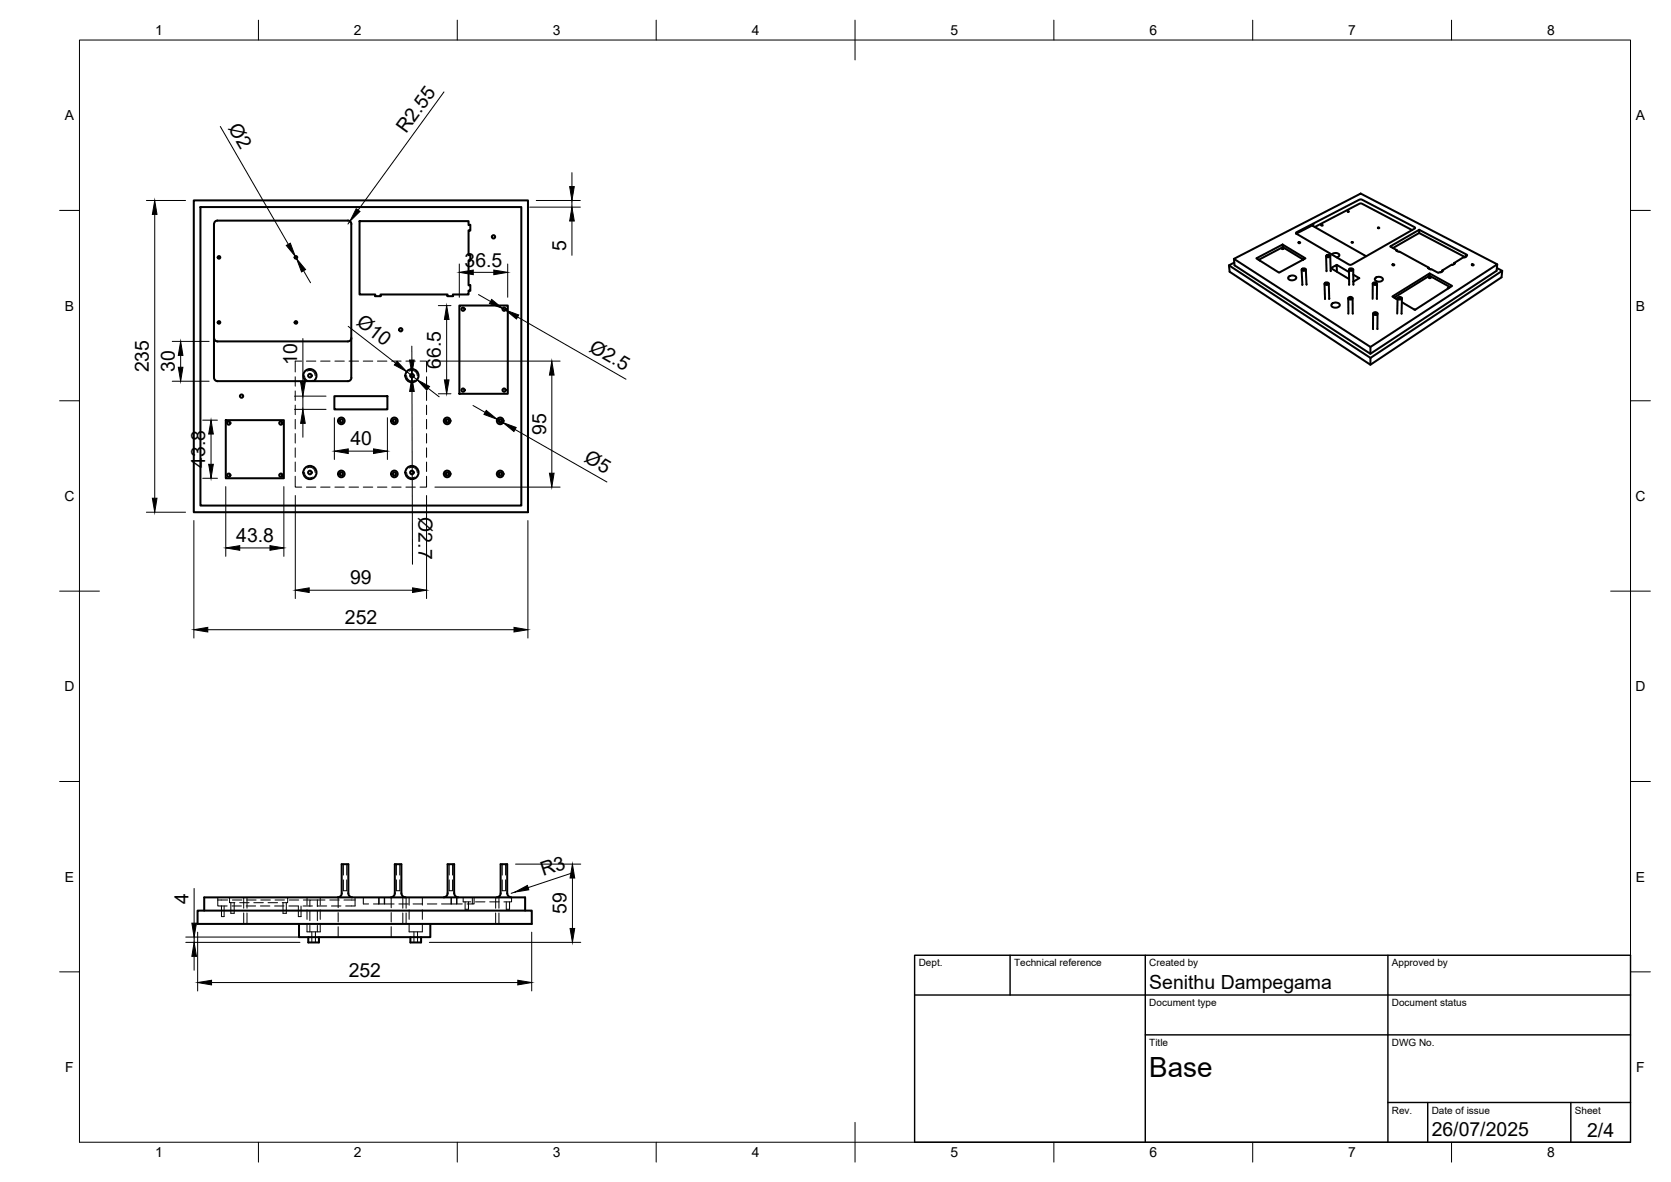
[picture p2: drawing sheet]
<svg xmlns="http://www.w3.org/2000/svg" width="420mm" height="297mm" viewBox="0 0 420 297" stroke-linecap="round" stroke-linejoin="round" font-family="sans-serif">
<!-- layer: Visible -->
<g fill="none" stroke="#000" stroke-width=".51">
<path d="M48.7 50.4h84.1v78.3h-84.1zM50.4 52h80.7v75h-80.7zM54.1 55.7l.6-.3h32.8a.82 .82 0 0 1 .8 .9v38.6a.86 .86 0 0 1-.8 .9h-32.8a.9 .9 0 0 1-.9-.9v-38.6zM90.4 55.6h27.4v1l.5-.1v1.5l-.5-.1v6.2l.5-.1v1.5h-.5v6.2l.5-.1v1.5l-.5-.1v1h-3.9v.4h-1.4v-.4h-16.8l.1 .4h-1.5l.1-.4h-4zM325.9 58.4l16.2-8.3 .4 .1 13.3 7-.1 .3-16.1 9.1-.4-.1-13.2-7.8zM326 58.7l4.3-2.2-.2 .2 .1 .2 13.3 7.5M330.6 57.1l11.6-6 12.8 6.7M346.5 57.2l.3 .1h-.3zM356.8 58.6l-6.5 3.7M356.8 57.7v.9l11.6 6M115.5 76.8h12.2v22.2h-12.2zM309 66.7l.2 1.6 35.4 23.4 32.9-22 .2-1.6"/>
<path d="M310.3 65.1l31.8-16.5 34.4 17.8-31.9 20.8zM310.3 65.1l.1 1.6 34.2 22.2 31.7-20.8 .2-1.7M310.3 66l-1.3 .7 35.6 23.2M316.7 65.5h.1M322.5 61.5l-6.6 3.4 5.7 3.6 6.7-3.6-5.8-3.4v.6l5.2 3.1M322.5 62.1l-6 3.2M324.1 69.5a1.17 1.17 0 0 1 1.8 .3 1.16 1.16 0 0 1-2 0zM327.3 67.8l.1 3.8M327.4 67.6a.49 .49 0 0 1 .5-.2 .49 .49 0 0 1 .4 .5 .49 .49 0 0 1-.6 .2 .49 .49 0 0 1-.3-.5zM327.6 67.6h.4a.23 .23 0 0 1-.2 .3 .23 .23 0 0 1-.2-.2zM328.3 67.7l.2 3.9M333 71.3l.1 3.8"/>
<path d="M333.1 71.1a.51 .51 0 0 1 .6-.2 .51 .51 0 0 1 .4 .5 .51 .51 0 0 1-.6 .2 .51 .51 0 0 1-.4-.5zM333.4 64.4l.1 3.8M333.5 64.2a.5 .5 0 0 1 .5-.2 .5 .5 0 0 1 .4 .5 .49 .49 0 0 1-.5 .2 .49 .49 0 0 1-.4-.5zM334.1 71.3l.1 3.8M334.5 64.3l.1 3.8M334.9 64a1.14 1.14 0 0 1 1.9 .2l-.7 .5M334.9 76.4a1.28 1.28 0 0 1 2 .3 1.2 1.2 0 0 1-1.1 .6 1.2 1.2 0 0 1-1-.6zM336.1 66.6l3.1 1.8M336.1 68.3v-1.7l-1.5 .8 4.6 2.7M339 75v3.8M339.1 74.8a.53 .53 0 0 1 .6-.2 .53 .53 0 0 1 .3 .5 .53 .53 0 0 1-.6 .2 .53 .53 0 0 1-.3-.5zM339.2 67.8v3.8"/>
<path d="M339.3 67.6a.51 .51 0 0 1 .5-.2 .51 .51 0 0 1 .4 .5 .52 .52 0 0 1-.6 .2 .52 .52 0 0 1-.3-.5zM339.5 67.6h.4a.23 .23 0 0 1-.2 .3 .23 .23 0 0 1-.2-.2zM340.1 75v3.8M340.3 67.7v3.9M340.3 69l1.5 .9-1.5 .8M345.2 71.3l-.1 3.8M345.2 71.1a.52 .52 0 0 1 .6-.2 .52 .52 0 0 1 .4 .5 .53 .53 0 0 1-.6 .2 .53 .53 0 0 1-.4-.5zM345.2 78.8v3.9M345.3 78.6a.55 .55 0 0 1 .6-.2 .55 .55 0 0 1 .4 .6 .55 .55 0 0 1-.6 .2 .55 .55 0 0 1-.4-.6zM345.8 69.9a1.14 1.14 0 0 1 1.9 .4 1.11 1.11 0 0 1-1.1 .5 1.11 1.11 0 0 1-.9-.8zM346.2 71.3v3.8M346.4 78.8v3.9"/>
<path d="M349.5 61.9l7.3-4.2 12.1 6.4-.3 .2 .2 .1-.6 .3-.2-.1-2.4 1.5 .2 .1-.5 .4-.2-.1-2.5 1.5 .2 .1-.6 .4-.1-.1-.4 .2-1.8-1-.2 .1-.7-.3 .3-.1-7.5-4.1-.1 .1-.7-.3 .2-.1zM350.8 74.9l.4 .2M351.2 62.9v.2M351.4 74.9l-.1 3.9M351.4 75.3l-1.3-.8 9.4-5.8 5.6 3.1-9.3 6.1-3.3-1.9M351.5 74.8a.55 .55 0 0 1 .6-.2 .55 .55 0 0 1 .4 .5 .55 .55 0 0 1-.6 .2 .55 .55 0 0 1-.4-.5zM351.8 74.8h.3l.1 .2-.4 .1zM352.5 75l-.1 3.9M355.6 77.8h.3M359.3 67.3l-.1 .2M359.4 69.3l5.2 2.9M359.5 68.7l-.1 .6-8.8 5.5"/>
<path d="M362.6 68v.3M364.4 72.3h-.3v.2M365.6 66.1v.3M368.6 64.3l-.1 .2M370.1 66.4l.4 .1a.22 .22 0 0 1-.2 .2 .22 .22 0 0 1-.2-.3zM376.4 67.4l1.3 .7-33.1 21.8M53.8 84.9a.86 .86 0 0 0 .9 .9h32.8a.86 .86 0 0 0 .8-.9M77 95.8a1.66 1.66 0 0 1-.3-2.5 1.66 1.66 0 0 1 2.5 0 1.66 1.66 0 0 1-.3 2.5M84.1 99.6h13.3v3.3h-13.3zM344.6 87.2v1.7M344.6 89.9v1.8M56.8 105.6h14.6v14.6h-14.6z"/>
<path d="M49.7 228.8h84v3.4h-84zM51.4 228.8v-3.3h80.6v3.3M75.2 232.2v3.3h33v-3.3M77.5 235.5v1.3h2.7v-1.3M84.9 225.5a.97 .97 0 0 0 1-1v-7.3h1.7v7.3a1.01 1.01 0 0 0 1 1M98.3 225.5a1.01 1.01 0 0 0 1-1v-7.3h1.6v7.3a1.04 1.04 0 0 0 1 1M103.2 235.5v1.3h2.7v-1.3M111.5 225.5a1.01 1.01 0 0 0 1-1v-7.3h1.7v7.3a1.04 1.04 0 0 0 1 1M124.9 225.5a1.01 1.01 0 0 0 1-1v-7.3h1.6v7.3a1.04 1.04 0 0 0 1.1 1"/>
<circle cx="124.1" cy="59.5" r=".41"/>
<circle cx="332.4" cy="56.6" r=".16"/>
<circle cx="339" cy="53.1" r=".15"/>
<circle cx="55.1" cy="64.7" r=".33"/>
<circle cx="74.4" cy="64.7" r=".33"/>
<circle cx="116.4" cy="77.7" r=".41"/>
<circle cx="126.8" cy="77.7" r=".41"/>
<circle cx="322.5" cy="62.5" r=".21"/>
<circle cx="326.7" cy="60.9" r=".21"/>
<circle cx="333.6" cy="71.2" r=".23"/>
<circle cx="334" cy="64.3" r=".23"/>
<circle cx="339.6" cy="74.9" r=".23"/>
<circle cx="340" cy="60.9" r=".16"/>
<circle cx="345.7" cy="71.2" r=".24"/>
<circle cx="345.8" cy="78.7" r=".24"/>
<circle cx="350.4" cy="66.5" r=".22"/>
<circle cx="359.5" cy="69.8" r=".22"/>
<circle cx="55.1" cy="81" r=".33"/>
<circle cx="60.7" cy="99.5" r=".41"/>
<circle cx="74.4" cy="81" r=".33"/>
<circle cx="77.9" cy="94.4" r=".46"/>
<circle cx="100.8" cy="82.9" r=".41"/>
<circle cx="103.6" cy="94.4" r=".46"/>
<circle cx="103.6" cy="94.4" r="1.66"/>
<circle cx="116.4" cy="98" r=".41"/>
<circle cx="126.8" cy="98" r=".41"/>
<circle cx="57.5" cy="106.3" r=".41"/>
<circle cx="57.5" cy="119.4" r=".41"/>
<circle cx="70.6" cy="119.4" r=".41"/>
<circle cx="70.6" cy="106.3" r=".41"/>
<circle cx="77.9" cy="118.7" r=".46"/>
<circle cx="77.9" cy="118.7" r="1.66"/>
<circle cx="85.8" cy="119.1" r=".41"/>
<circle cx="85.8" cy="105.8" r=".41"/>
<circle cx="85.8" cy="119.1" r=".84"/>
<circle cx="85.8" cy="105.8" r=".84"/>
<circle cx="99.2" cy="105.8" r=".41"/>
<circle cx="99.2" cy="119.1" r=".41"/>
<circle cx="99.2" cy="105.8" r=".84"/>
<circle cx="99.2" cy="119.1" r=".84"/>
<circle cx="103.6" cy="118.7" r=".46"/>
<circle cx="103.6" cy="118.7" r="1.66"/>
<circle cx="112.4" cy="119.1" r=".84"/>
<circle cx="112.4" cy="105.8" r=".84"/>
<circle cx="112.4" cy="105.8" r=".41"/>
<circle cx="112.4" cy="119.1" r=".41"/>
<circle cx="125.8" cy="119.1" r=".84"/>
<circle cx="125.8" cy="105.8" r=".84"/>
<circle cx="125.8" cy="105.8" r=".41"/>
<circle cx="125.8" cy="119.1" r=".41"/>
</g>
<!-- layer: Hidden -->
<g fill="none" stroke="#000" stroke-width=".25">
<path d="M74.2 94.7v2.4M74.2 98.2v2.4M75.9 90.7h-1.7v2.8M76.6 94.4a1.31 1.31 0 0 0 2 1.2M77 90.7h2.4M77.2 93.3a1.34 1.34 0 0 1 2 1.1M80.6 90.7h2.4M84.2 90.7h2.4M87.8 90.7h2.3M91.3 90.7h2.4M94.9 90.7h2.4M98.5 90.7h2.4"/>
<path d="M102.1 90.7h2.3M102.3 94.4a1.31 1.31 0 0 0 1.9 1.2M102.9 93.3a1.34 1.34 0 0 1 2 1.1M105.6 90.7h1.7v2.8M107.3 94.7v2.4M107.3 98.2v2.4M74.2 119.7v2.7h1.7M74.2 101.8v2.4M74.2 105.4v2.4M74.2 109v2.3M74.2 112.6v2.3M74.2 116.1v2.4"/>
<path d="M76.6 118.8a1.31 1.31 0 0 0 2 1.1M77.2 117.6a1.34 1.34 0 0 1 2 1.2M102.3 118.8a1.31 1.31 0 0 0 1.9 1.1M102.9 117.6a1.34 1.34 0 0 1 2 1.2M107.3 119.7v2.7h-1.7M107.3 101.8v2.4M107.3 105.4v2.4M107.3 109v2.3M107.3 112.6v2.3M107.3 116.1v2.4M77 122.4h2.4M80.6 122.4h2.4"/>
<path d="M84.2 122.4h2.4M87.8 122.4h2.3M91.3 122.4h2.4M94.9 122.4h2.4M98.5 122.4h2.4M102.1 122.4h2.3M86.3 217.2v2.7M87.2 217.2v2.7M99.7 217.2v2.7M100.5 217.2v2.7M112.9 217.2v2.7M113.8 217.2v2.7"/>
<path d="M126.3 217.2v2.7M127.1 217.2v2.7M54.8 226.2h2.4M54.8 226.2v1.5h2.3M54.8 225.5v.7M55.7 227.7v2.6h.6v-2.6M57.7 225.5v1.4h1.4M58 226.9v2.6h.9v-2.6M58.3 227.7h2.4M58.4 226.2h2.4M60.3 226.9h2.3M61.3 225.5v2.7"/>
<path d="M61.3 229.4v2.8M61.9 227.7h2.4M62 226.2h2.4M62.1 225.5v2.7M62.1 229.4v2.8M63.8 226.9h2.4M65.5 227.7h2.4M65.6 226.2h2.4M67.4 226.9h2.4M69 227.7h2.4M69.2 226.2h2.3M71.2 226.9v2.6h.8v-2.6"/>
<path d="M72.3 225.5v1.4h-1.3M72.6 227.7h2.4v2.6h.7v-2.6M72.7 226.2h2.4M76.2 227.7h2.4M76.3 226.2h1.6M77.2 232.2v2h3.3v-2M77.2 225.5v2M77.2 228.6v2.4M77.9 229v2.4M77.9 232.6v1.6M78.4 234.2v2.6M79.3 234.2v2.6"/>
<path d="M79.8 227.7h2.3M79.8 226.2h-1.9v1.6M79.8 226.2v1.6M79.8 229v2.4M79.8 232.6v1.6M79.8 226.2h1.9M80.5 225.5v2M80.5 228.6v2.4M82.9 226.2h2.4M83.3 227.7h2.4M85 225.5v2.6M85 229.3v2.4"/>
<path d="M85 232.9v2.6M86.3 221.1v2.7h.9v-2.7M86.5 226.2h2.8M89.3 225.5v2.2h-2.4M91.4 225.5v1.7h1.3M93.9 227.2h1.3M95.2 225.5v1.7M95.3 225.5v1.7M96.6 225.5v1.7M96.7 225.5v1.7h-1.5M96.7 227.2h2.4M98.4 225.5v2.6"/>
<path d="M98.4 229.3v2.4M98.4 232.9v2.6M99.7 221.1v2.7h.8v-2.7M100.3 227.2h2.4M101.3 225.5v2.7M101.3 229.4v2.8M102.1 225.5v2.7M102.1 229.4v2.8M102.9 232.2v2h3.3v-2M102.9 225.5v2M102.9 228.6v2.4M103.9 227.2h2.4"/>
<path d="M104.1 234.2v2.6M105 234.2v2.6M106.2 225.5v2M106.2 228.6v2.4M107.4 227.2h2.4M111 227.2h2.4M112.9 221.1v2.7h.9v-2.7M113.4 225.5v1.7M113.5 225.5v1.7M114.8 225.5v1.7M114.9 225.5v1.7h-1.5M114.9 227.2h1.3"/>
<path d="M116.5 225.5v1.1h1.9M116.9 226.6v1.9h.9v-1.9M118.8 225.5v1.7h-1.4M119.2 225.5v1.7h-.4M119.6 226.6h2.3M123.1 226.6h2.4M124.6 225.5v2.7M124.6 229.4v2.8M125.5 225.5v2.7M125.5 229.4v2.8M126.3 221.1v2.7h.8v-2.7M127.3 226.6v1.9h.8v-1.9"/>
<path d="M128.6 225.5v1.1h-1.9"/>
</g>
<!-- layer: BORDER -->
<g fill="none" stroke="#000" stroke-width=".25">
<path d="M20 10.1h390v276.9h-390zM65 5.1v5M115 5.1v5M165 5.1v5M215 5.1v10M265 5.1v5M315 5.1v5M365 5.1v5M15 52.9h5M410 52.9h5M15 100.7h5M410 100.7h5"/>
<path d="M15 148.6h10M405 148.6h10M15 196.4h5M410 196.4h5M15 244.2h5M410 244.2h5M65 287v5M115 287v5M165 287v5M215 282.1v9.9M265 287v5M315 287v5"/>
<path d="M365 287v5"/>
</g>
<!-- layer: TITLEBLOCK -->
<path d="M230 240.1h180v46.9h-180zM230 250h180M254 240.1v9.9M288 240.1v46.9M349 240.1v46.9M288 260.1h122M349 277.1h61M359 277.1v9.9M395 277.1v9.9" fill="none" stroke="#000" stroke-width=".36"/>
<!-- layer: FD_Dimensions -->
<g fill="none" stroke="#000" stroke-width=".25">
<path d="M55.4 31.8l17.1 29.6M111.6 23.1l-21.6 29.7M36.8 50.4h9.9M38.9 53.9v71.3M88 55.6l-.5 .7M133.2 52.1h12.7M134.8 50.4h11.1M143.8 43.4v3.5M143.8 50.4v1.7M143.8 55.5v8.7M74.3 64.4l.3 .6M76.3 68l1.8 3.1"/>
<path d="M110.2 76.8h3.2M115.5 66.3v8.4M119 68.4h5.2M120.3 74l3 1.8M126.4 77.5l.7 .4M127.7 66.3v8.4M130.1 79.7l27.3 15.6M43.3 95.8h9.3M43.3 85.8h9.3M45.4 89.3v3M74.1 99.6h7.9M76.2 85.1v10.9"/>
<path d="M76.2 99.6v3.3M87.5 82l12 9.3M102.3 93.4l2.6 2M103.5 87l.1 3.5M103.6 94v.9M103.6 98.4l.1 43.4M107.7 97.6l2.7 2.1M109.3 90.7h31.5M110.2 99h3.2M112.3 80.3v15.2M138.7 94.3v24.6M51 105.6h3.7"/>
<path d="M53.1 109.1v7.6M74.1 102.9h7.9M76.2 106.4v3.5M84.1 105v10.5M87.6 113.4h6.3M97.4 105v10.5M118.9 101.9l3.1 1.7M125 105.4l1.5 .8M129.5 107.9l23.1 13.2M36.8 128.7h9.9M48.7 130.8v29.5M51 120.2h3.7"/>
<path d="M56.8 122.3v17.5M60.3 137.7h7.6M71.4 122.3v17.5M74.3 124.5v25.9M107.3 124.5v25.9M109.3 122.4h31.5M132.7 130.8v29.5M52.2 158.2h77M77.7 148.3h26M129.6 217.2h16.4M144.1 219.3l-11.3 3.8M46.7 236.8h28.7"/>
<path d="M46.7 235.5h28.7M48.8 223.3v8.7M48.8 235.5v1.3M49.7 234.3v14.7M107.9 236.8h38.1M129.5 224.2l-1 .3M133.7 234.3v14.7M143.9 220.6v12.7M48.8 240.3v3.5M53.2 246.9h77"/>
</g>
<g fill="#000" stroke="#000" stroke-width=".25">
<path d="M38.9 50.4l.6 3.5h-1.2zM89.6 52.5l.9 .6-2.5 2.5zM143.2 46.9h1.2l-.6 3.5zM143.8 52.1l.6 3.4h-1.2zM72 61.7l1-.6 1.3 3.3zM74.6 65l2.2 2.7-1 .6zM115.5 68.4l3.5-.5v1.1zM123.6 75.3l2.8 2.2-3.3-1.2zM124.2 67.9l3.5 .5-3.5 .6zM127.1 77.9l3.3 1.2-.5 1.1zM44.8 92.3h1.2l-.6 3.5zM45.4 85.8l.6 3.5h-1.2z"/>
<path d="M75.6 96h1.2l-.6 3.6zM99.8 90.8l2.5 2.6-3.2-1.7zM103 90.5h1.1l-.5 3.5zM103.6 94.9l.6 3.5h-1.2zM104.9 95.4l3.1 1.7-.7 1zM111.7 95.5h1.2l-.6 3.5zM112.3 76.8l.6 3.5h-1.2zM138.7 90.7l.6 3.6h-1.1zM53.1 105.6l.5 3.5h-1.1zM52.5 116.7h1.1l-.5 3.5zM76.2 102.9l.6 3.5h-1.2zM84.1 113.4l3.5-.6v1.2z"/>
<path d="M93.9 112.8l3.5 .6-3.5 .6zM122.3 103.1l2.7 2.3-3.3-1.3zM126.5 106.2l3.3 1.2-.6 1zM138.2 118.9h1.1l-.6 3.5zM38.3 125.2h1.2l-.6 3.5zM56.8 137.7l3.5-.6v1.2zM67.9 137.1l3.5 .6-3.5 .6zM48.7 158.2l3.5-.5v1.1zM74.3 148.3l3.4-.6v1.2zM103.7 147.7l3.6 .6-3.6 .6zM129.2 157.7l3.5 .5-3.5 .6zM48.2 232h1.2l-.6 3.5z"/>
<path d="M129.5 224.2l3.1-1.7 .4 1.1zM143.3 233.3h1.2l-.6 3.5zM143.9 217.2l.6 3.4h-1.2zM48.8 236.8l.6 3.5h-1.2zM49.7 246.9l3.5-.6v1.2zM130.2 246.3l3.5 .6-3.5 .6z"/>
</g>
<text font-size="7" x="289" y="270.6">Base</text>
<g font-size="4.9">
<text x="57.3" y="32.1" transform="rotate(60 57.3 32.1)">Ø2</text>
<text x="102.1" y="33.8" transform="rotate(-54 102.1 33.8)">R2.55</text>
<text x="142.3" y="63" transform="rotate(-90 142.3 63)">5</text>
<text x="116.8" y="67">36.5</text>
<text x="89.4" y="81.5" transform="rotate(38 89.4 81.5)">Ø10</text>
<text x="147.9" y="88.1" transform="rotate(30 147.9 88.1)">Ø2.5</text>
<text x="37.4" y="93.6" transform="rotate(-90 37.4 93.6)">235</text>
<text x="44" y="93.5" transform="rotate(-90 44 93.5)">30</text>
<text x="74.7" y="91.7" transform="rotate(-90 74.7 91.7)">10</text>
<text x="110.8" y="92.6" transform="rotate(-90 110.8 92.6)">66.5</text>
<text x="88.1" y="111.9">40</text>
<text x="137.3" y="109.3" transform="rotate(-90 137.3 109.3)">95</text>
<text x="51.6" y="117.6" transform="rotate(-90 51.6 117.6)">43.8</text>
<text x="146.7" y="116" transform="rotate(30 146.7 116)">Ø5</text>
<text x="105.2" y="130" transform="rotate(90 105.2 130)">Ø2.7</text>
<text x="59.4" y="136.2">43.8</text>
<text x="88" y="146.9">99</text>
<text x="86.7" y="156.8">252</text>
<text x="136.6" y="220.2" transform="rotate(-18 136.6 220.2)">R3</text>
<text x="47.4" y="227.1" transform="rotate(-90 47.4 227.1)">4</text>
<text x="142.5" y="229.7" transform="rotate(-90 142.5 229.7)">59</text>
<text x="87.7" y="245.5">252</text>
<text x="289" y="248.5">Senithu Dampegama</text>
<text x="360" y="285.5">26/07/2025</text>
<text x="399.1" y="285.7">2/4</text>
</g>
<g font-size="3.5">
<text x="39" y="8.8">1</text>
<text x="89" y="8.8">2</text>
<text x="139" y="8.8">3</text>
<text x="189" y="8.8">4</text>
<text x="239" y="8.8">5</text>
<text x="289" y="8.8">6</text>
<text x="339" y="8.8">7</text>
<text x="389" y="8.8">8</text>
<text x="16.3" y="30.2">A</text>
<text x="411.3" y="30.2">A</text>
<text x="16.3" y="78">B</text>
<text x="411.3" y="78">B</text>
<text x="16.2" y="125.9">C</text>
<text x="411.2" y="125.9">C</text>
<text x="16.2" y="173.7">D</text>
<text x="411.2" y="173.7">D</text>
<text x="16.3" y="221.6">E</text>
<text x="411.3" y="221.6">E</text>
<text x="16.4" y="269.4">F</text>
<text x="411.4" y="269.4">F</text>
<text x="39" y="290.8">1</text>
<text x="89" y="290.8">2</text>
<text x="139" y="290.8">3</text>
<text x="189" y="290.8">4</text>
<text x="239" y="290.8">5</text>
<text x="289" y="290.8">6</text>
<text x="339" y="290.8">7</text>
<text x="389" y="290.8">8</text>
</g>
<g font-size="2.5">
<text x="231" y="242.9">Dept.</text>
<text x="255" y="242.9">Technical reference</text>
<text x="289" y="242.9">Created by</text>
<text x="350" y="242.9">Approved by</text>
<text x="289" y="252.8">Document type</text>
<text x="350" y="252.8">Document status</text>
<text x="289" y="262.9">Title</text>
<text x="350" y="262.9">DWG No.</text>
<text x="350" y="279.9">Rev.</text>
<text x="360" y="279.9">Date of issue</text>
<text x="396" y="279.9">Sheet</text>
</g>
</svg>
